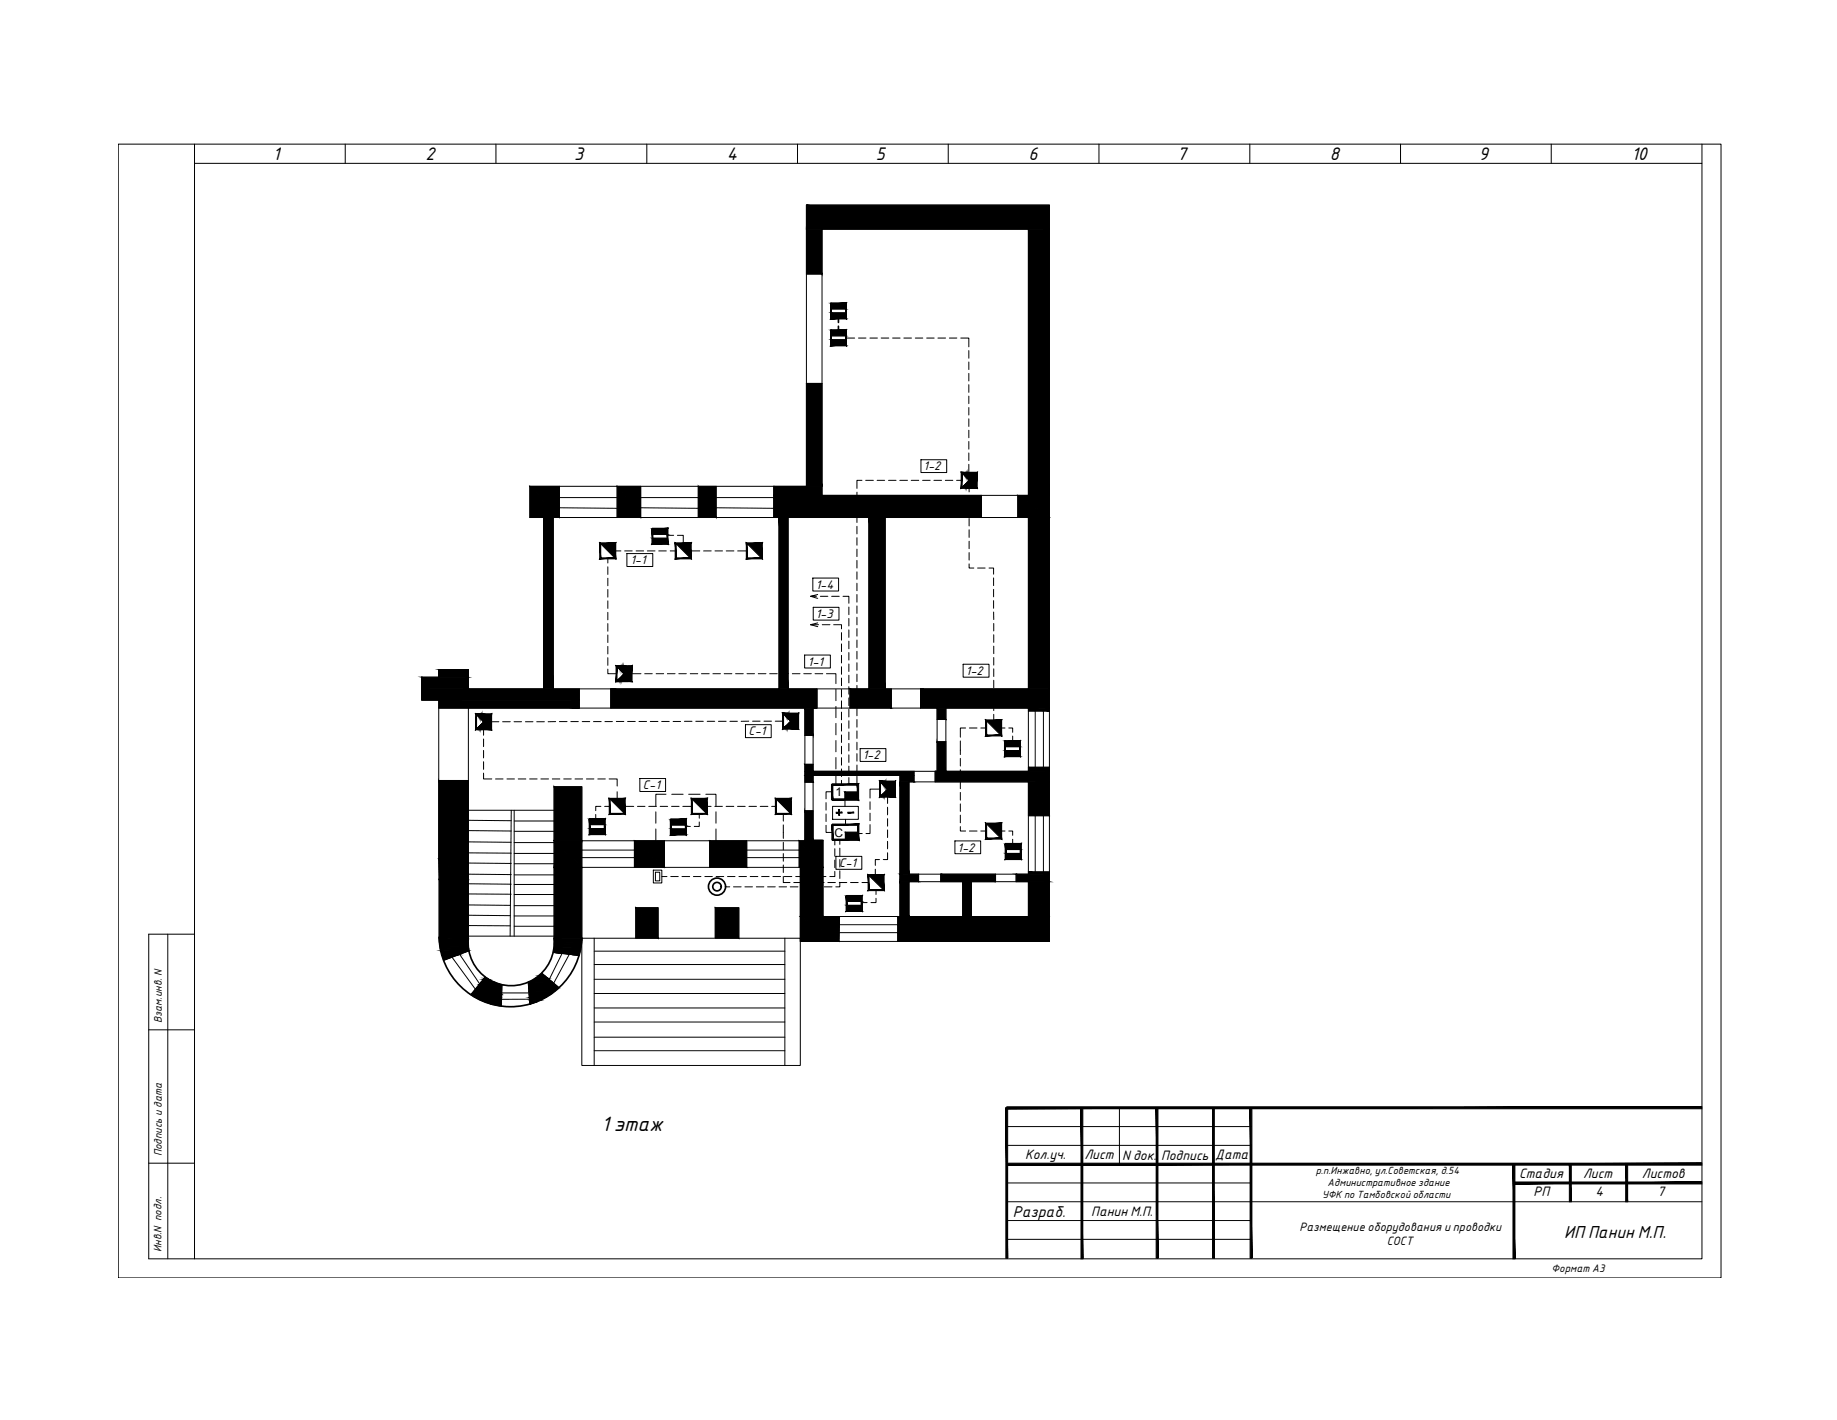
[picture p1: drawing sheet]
<svg xmlns="http://www.w3.org/2000/svg" width="279mm" height="216mm" viewBox="0 0 279 216" stroke-linecap="round" stroke-linejoin="round" font-family="sans-serif">
<!-- layer: DESC -->
<g fill="none" stroke="#000" stroke-width=".15">
<path d="M18 21.9h243.8v172.4h-243.8zM29.6 24.8h229.3v166.6h-236.3M29.6 21.9v169.5M52.5 21.9v2.9M75.4 21.9v2.9M98.4 21.9v2.9M121.3 21.9v2.9M144.2 21.9v2.9M167.1 21.9v2.9M190.1 21.9v2.9M213 21.9v2.9M235.9 21.9v2.9"/>
<path d="M258.9 21.9v2.9M126.4 50.2h2.3v.9h-2.3zM126.4 51.7h2.3v.8h-2.3zM126.4 46.1h2.3v.9h-2.3zM126.4 47.6h2.3v.8h-2.3zM128.7 51.4h1.3M130.6 51.4h1.1M132.3 51.4h1.1M134 51.4h1.2M135.8 51.4h1.1M137.5 51.4h1.1M139.2 51.4h1.1"/>
<path d="M140.9 51.4h1.2M142.7 51.4h1.1M144.4 51.4h1.1M146.1 51.4h1.3v1.3M147.4 53.3v1.2M147.4 55v1.2M147.4 56.8v1.1M147.4 58.5v1.2M80.6 73.9h42.1M130.3 74.8v1.2M130.3 76.6v1.1M130.3 78.3v1.1"/>
<path d="M131.1 73h-.8v1.3M131.7 73h1.1M133.4 73h1.1M135.1 73h1.2M136.9 73h1.1M138.6 73h1.1M140.1 69.9h3.9v1.9h-3.9zM140.3 73h1.2M142 73h1.2M143.8 73h1.1M145.5 73h.8M147.4 60.2v1.2"/>
<path d="M147.4 62v1.1M147.4 63.7v1.1M147.4 65.4v1.2M147.4 67.1v1.2M147.4 68.9v1.1M147.4 70.6v1.3M147.4 74.2v.6M147.4 75.4v1.1M147.4 77.1v1.1M147.4 78.8v1.2M92.4 84.9v.7M92.4 86.2v1.1"/>
<path d="M92.4 87.9v1.2M92.4 89.6v1.2M92.4 91.4v1.1M92.4 93.1v1.1M92.4 94.8v1.2M92.4 96.5v1.2M92.4 98.3v1.1M92.4 100v1.2M93.6 83.8h.8M95 83.8h1.2M95.3 84.2h4v1.9h-4zM96.7 83.8h1.2"/>
<path d="M98.5 83.8h1.1M99.2 80.4h2.3v.8h-2.3zM99.2 81.8h2.3v.9h-2.3zM100.2 83.8h1.1M101.6 81.4h.9M101.9 83.8h.9M103 81.4h.9v1.2M105.1 83.8h1.3M107 83.8h1.2M108.7 83.8h1.2M110.5 83.8h1.1M112.2 83.8h1.4"/>
<path d="M122.4 99.6h3.9v2h-3.9zM123.3 95h1.2M123.3 90.7l1.1 .3M123.6 87.9h3.9v2h-3.9zM123.7 92.3h3.9v2h-3.9zM124.4 90.4l-1.1 .3h.9M124.4 94.7l-1.1 .3 1.1 .3M124.8 90.7h1.1M125.1 95h1.1M126.5 90.7h1.1M126.8 95h1.2v.6M128 96.2v1.1"/>
<path d="M128 97.9v1.2M128 99.6v1.2M128.2 90.7h.9v1M129.1 92.3v1.2M129.1 94v1.2M129.1 95.8v1.1M129.1 97.5v1.1M129.1 99.2v1.2M130.3 80v1.2M130.3 81.8v1.1M130.3 83.5v1.1M130.3 85.2v1.2"/>
<path d="M130.3 86.9v1.2M130.3 88.7v1.1M130.3 90.4v1.2M130.3 92.1v1.2M130.3 93.8v1.2M130.3 95.6v1.1M130.3 97.3v1.2M130.3 99v1.2M147.4 85.7v.7h.7M147.4 80.5v1.2M147.4 82.3v1.1M147.4 84v1.2"/>
<path d="M148.7 86.4h1.1M150.4 86.4h.7v.9M151.1 87.9v1.1M151.1 89.6v1.1M151.1 91.3v1.2M151.1 93.1v1.1M151.1 94.8v1.1M151.1 96.5v1.2M151.1 98.2v1.2M151.1 100v1.1M66.7 101.8v1.2M73.5 117.5v.9h1.3"/>
<path d="M73.5 110.9v.9M73.5 112.4v1.1M73.5 114.1v1.1M73.5 115.8v1.2M74.7 109.7h1.2M75.4 118.4h1.1M76.4 109.7h1.2M77.1 118.4h1.1M78.2 109.7h1.1M78.8 118.4h1.2M79.9 109.7h1.2M80.6 118.4h1.1"/>
<path d="M81.6 109.7h1.2M82.3 118.4h1.1M84 118.4h1.1M84.5 109.7h-1.1M85.1 109.7h1.1M85.7 118.4h1.2M86.8 109.7h1.2M87.5 118.4h1.1M88.6 109.7h1.1M89.2 118.4h1.1M90.3 109.7h1.1M90.9 118.4h1.2"/>
<path d="M92 109.7h1.1M92.4 101.7v.7h1.4M92.6 118.4h1.3v1.1M93.7 109.7h1.2M95.5 109.7h1.1M96 102.4h1.5M97.2 109.7h1.1M97.3 118.4h3.9v1.9h-3.9zM98.1 102.4h1.1M98.9 109.7h1.2M99.8 102.4h1.1M100.6 109.7h1.2"/>
<path d="M101.5 102.4h1.2M102.4 109.7h1.1M103.2 102.4h1.2M104.1 109.7h1.2M105 102.4h1.1M105.8 109.7h1.2M106.7 102.4h1.2M107.6 109.7h1.1M108.4 102.4h1.2M109.3 109.7h1.1M110.1 102.4h1.2M111 109.7h1.2"/>
<path d="M111.9 102.4h1.1M113.4 110.2h3.9v1.9h-3.9zM113.6 102.4h1.2M113.9 109.7h-1.2M114.5 109.7h1.1M115.3 102.4h1.2M116.2 109.7h1.1M117.1 102.4h1.1M117.9 109.7h1.2M118.8 102.4h1.1M120.5 102.4h1.2M122.3 102.4h1.1"/>
<path d="M124 102.4h1.1M125.7 102.4h1.4v1.5M127.1 104.8v1.7M127.1 107.4v1.7M127.1 110v1.7M127.1 112.6v1.7M127.1 115.2v1.7M127.1 117.8v1.5M128 101.4v1.1M128 103.1v1.2M128 104.8v1.2M128 106.6v1.1"/>
<path d="M128 108.3v1.1M128 110v1.2M128 111.7v1.2M128 113.5v1.1M128 115.2v1.1M128 116.9v1.2M128 118.6v.7M129.1 101v1.1M129.1 102.7v1.1M129.1 104.4v1.1M129.1 106.1v1.2M129.1 107.9v1.1"/>
<path d="M129.1 109.6v1.1M129.1 111.3v1.2M129.1 113v1.2M129.1 114.8v1.1M129.1 116.5v1.2M129.1 118.2v1.1M130.3 100.8v1.1M130.3 102.5v1.1M130.3 104.2v1.2M130.3 105.9v1.2M130.3 107.7v1.1M130.3 109.4v1.2"/>
<path d="M130.3 111.1v1.2M130.3 112.8v1.2M130.3 114.6v1.1M130.3 116.3v1.2M130.3 118v1.3M130.8 113.8h3.9v2h-3.9zM133.9 120h-1.6v1.3M146.1 112.7v2M146.1 115.3v1.2M146.1 117v1.2M146.1 118.8v1.1M146.5 101h3.9v2h-3.9z"/>
<path d="M146.9 110.7h-.8v1.4M147.4 110.7h1.2M149.2 110.7h.8M151.1 101.7v1.2M151.1 103.4v1.2M151.1 105.1v1.2M151.1 106.9v1.1M151.1 108.6v.9M152.3 110.7h.6M152.9 112.7h2.2v.8h-2.2zM152.9 114.1h2.2v.9h-2.2zM153.4 110.7h.6v.6"/>
<path d="M154 111.9v.7M66.7 130.6l.1 3.1M89.7 124.5h2.3v.9h-2.3zM89.7 126h2.3v.8h-2.3zM90.6 123.8v.7M91.4 122.6h-.8v.7M92 122.6h.7M93.9 120.4v1.1M95 122.6h1.4M97 122.6h1.1M98.7 122.6h1.1M99.4 132.3h1.3v1.9h-1.3z"/>
<path d="M99.7 132.6h.6v1.3h-.6zM100.4 122.6h1.2M100.7 133.3h.7M102 133.3h1.2M102 124.6h2.3v.8h-2.3zM102 126h2.3v.9h-2.3zM102.1 122.6h1.2M103.7 133.3h1.2M103.9 122.6h1.3M104.2 125.7h.8M105.5 133.3h1.1M106.4 125v.7h-.8"/>
<path d="M106.4 123.7v.7M107.2 133.3h1.1M107.5 122.6h.7M108.7 122.6h1.2M108.9 133.3h1.2M110.4 134.8h.6M110.4 122.6h1.2M110.7 133.3h1.1M111.6 134.8h1.1M112.2 122.6h1.1M112.4 133.3h1.1M113.3 134.8h1.1"/>
<path d="M113.9 122.6h1.2M114.1 133.3h1.2M115 134.8h1.2M115.6 122.6h1.2M115.8 133.3h1.2M116.7 134.8h1.2M117.4 122.6h.6M117.6 133.3h1.1M118.5 134.8h1.1M119.1 133.3v.9h1.1M119.1 123.7v1.1M119.1 125.4v2.1"/>
<path d="M119.1 128.1v1.1M119.1 129.8v1.1M119.1 131.5v1.2M119.3 133.3h1.1M120.2 134.8h1.2M120.7 134.2h1.2M121 133.3h1.2M121.9 134.8h1.2M122.5 134.2h1.1M122.7 133.3h1.2M123.7 134.8h1.1M124.2 134.2h1.1"/>
<path d="M124.5 133.3h1.1M125.4 134.8h1.1M125.6 125.5v1.1h1M125.6 122v1.2M125.6 123.8v1.1M125.9 134.2h1.2M126.6 120.4h-1v1.1M126.6 122.6h3.9v2h-3.9zM127 132.5v.8h-.8M127 127.7v.8M127 129v1.2M127 130.8v1.1"/>
<path d="M127.1 130.2h4v2h-4zM127.6 134.2h1.2M127.7 134.1v.7h-.6M127.7 127.7v.7M127.7 129v1.1M127.7 130.7v1.1M127.7 132.4v1.2M128.5 121.6h.1M128.6 127.7h.1M128.6 124.6v.7M128.8 136.2h2.3v.9h-2.3zM128.8 137.7h2.3v.8h-2.3z"/>
<path d="M129.4 134.2h1.1M130.5 120.4h-2v2.2M130.5 126.5h-1.9v1.2M130.5 126.7h.6M131.1 134.2h1M131.1 137.2h.8M132.3 125.4v1.3h-.6M132.3 121.9v1.2M132.3 123.6v1.2M133.1 132.2v.8M133.2 136.6v.6h-.7M133.2 135.3v.7"/>
<path d="M133.8 130.7h-.7v.9M135 129.7v1h-.7M135 121.1v1.1M135 122.7v1.2M135 124.5v1.1M135 126.2v1.1M135 127.9v1.2M145.2 127.9h4v1.9h-4zM146.1 125.7v.7h.8M146.1 120.5v1.2M146.1 122.2v1.2M146.1 123.9v1.2"/>
<path d="M147.4 126.4h1.2M149.2 126.4h.8M152.3 126.4h.6M153 128.3h2.3v.9h-2.3zM153 129.8h2.3v.8h-2.3zM153.4 126.4h.6v.6M154 127.6v.7M22.6 156.6h7M25.5 142v49.4M29.6 142h-7v49.4M22.6 176.9h7M153.1 171.3h37.2"/>
<path d="M153.1 174.1h37.2M153.1 179.9h37.2M170.3 168.4v8.6M153.1 182.7h105.7M153.1 188.4h37.2M153.1 185.6h37.2"/>
</g>
<g fill="#000" stroke="#000" stroke-width=".15">
<path d="M91.4 82.7h2.1v2.1zM102.8 82.7h2.2v2.1zM113.7 82.7h2.1v2.1zM66.7 101.8h.4zM66.9 101.8h.2zM67.1 101.8h2zM150 109.6h2.2v2.2zM92.8 121.5h2.1l.1 2.2zM105.3 121.5h2.1l.1 2.2zM118.1 121.5h2.1v2.2zM132.2 133.1h2.1v2.2zM150 125.3h2.2v2.1z"/>
<path d="M67.2 145.1h2.6l-.3 .2zM73.8 148.6l.3 .1h-.4zM74.6 152.6h1.7v.2zM80.6 152.4h.8l-.7 .2zM82 148.4l.4-.4 .5 .4zM84.2 144.8h4l-.1 .3z"/>
<path d="M122.7 34.8l2.3 6.9v-6.9zM122.7 34.8l2.3 6.9h-2.3z"/>
<path d="M122.7 31.2l36.9 3.6v-3.6zM122.7 31.2l36.9 3.6h-36.9z"/>
<path d="M156.4 34.8l3.2 40.5v-40.5zM156.4 34.8l3.2 40.5h-3.2z"/>
<path d="M122.7 58.3l2.3 15.6v-15.6zM122.7 58.3l2.3 15.6h-2.3z"/>
<path d="M126.4 50.2v.1l2.3-.1zM126.4 50.3l2.3-.1-.1 .1zM128.7 50.2l-.1 .1 .1 2.3zM128.6 50.3l.1 2.3-.1-.2zM126.3 52.6h2.4l-.1-.2zM126.3 52.6l.2-.2h2.1zM126.3 50.2v2.4l.2-.2zM126.3 50.2h.2v2.2z"/>
<path d="M126.4 46.1v.1l2.3-.1zM126.4 46.2l2.3-.1-.1 .1zM128.7 46.1l-.1 .1 .1 2.3zM128.6 46.2l.1 2.3-.1-.1zM126.3 48.5h2.4l-.1-.1zM126.3 48.5l.2-.1h2.1zM126.3 46.1v2.4l.2-.1zM126.3 46.1h.2v2.3z"/>
<path d="M126.4 50.2l2.3 .9v-.9zM126.4 50.2l2.3 .9h-2.3z"/>
<path d="M126.4 51.7l2.3 .8v-.8zM126.4 51.7l2.3 .8h-2.3z"/>
<path d="M126.4 46.1l2.3 .9v-.9zM126.4 46.1l2.3 .9h-2.3z"/>
<path d="M126.4 47.6l2.3 .8v-.8zM126.4 47.6l2.3 .8h-2.3z"/>
<path d="M82.7 78.7l1.5 26v-26zM82.7 78.7l1.5 26h-1.5z"/>
<path d="M80.6 73.9l4.5 4.8v-4.8zM80.6 73.9l4.5 4.8h-4.5z"/>
<path d="M93.9 73.9l3.5 4.8v-4.8zM93.9 73.9l3.5 4.8h-3.5z"/>
<path d="M106.2 73.9l2.7 4.8v-4.8zM106.2 73.9l2.7 4.8h-2.7z"/>
<path d="M118.5 78.7l1.4 26v-26zM118.5 78.7l1.4 26h-1.4z"/>
<path d="M117.7 73.9l7.3 1.4v-1.4zM117.7 73.9l7.3 1.4h-7.3z"/>
<path d="M132.2 78.7l2.4 26v-26zM132.2 78.7l2.4 26h-2.4z"/>
<path d="M146.6 71.9h.1l-.1 .2zM146.7 71.9l-.1 .2h.1z"/>
<path d="M146.7 73.9v.2h-.1zM146.6 73.9v.2l.1-.2z"/>
<path d="M146.7 71.9h.2l-.2 .3zM146.9 71.9l-.2 .3h.2z"/>
<path d="M146.8 71.9h.2l-.2 .5zM147 71.9l-.2 .5h.2z"/>
<path d="M146.9 73.8v.3h-.2zM146.7 73.8v.3l.2-.3z"/>
<path d="M147 73.7v.4h-.2zM146.8 73.7v.4l.2-.4z"/>
<path d="M147 71.9h.1l-.1 .6zM147.1 71.9l-.1 .6h.1z"/>
<path d="M147.1 71.9h.2l-.2 .8zM147.3 71.9l-.2 .8h.2z"/>
<path d="M147.1 73.5v.6h-.1zM147 73.5v.6l.1-.6z"/>
<path d="M147.3 71.9h.1l-.1 .9zM147.4 71.9l-.1 .9h.1z"/>
<path d="M147.3 73.4v.7h-.2zM147.1 73.4v.7l.2-.7z"/>
<path d="M147.4 71.9h.2l-.2 2.2zM147.6 71.9l-.2 2.2h.2z"/>
<path d="M147.4 73.2v.9h-.1zM147.3 73.2v.9l.1-.9z"/>
<path d="M146.3 74.1l1.1-1.1 .1 .1zM146.3 74.1l.1 .1 1.1-1.1z"/>
<path d="M147.5 71.9h.2l-.2 2.2zM147.7 71.9l-.2 2.2h.2z"/>
<path d="M146.4 71.8l1.1 1.1-.1 .2zM146.4 71.8l-.1 .2 1.1 1.1z"/>
<path d="M147.7 71.9h.1l-.1 2.2zM147.8 71.9l-.1 2.2h.2z"/>
<path d="M147.9 71.9h.1l-.1 2.2zM148 71.9l-.1 2.2h.1z"/>
<path d="M148 71.9h.2l-.2 2.2zM148.2 71.9l-.2 2.2h.2z"/>
<path d="M148.2 71.9h.1l-.1 2.2zM148.3 71.9l-.1 2.2h.1z"/>
<path d="M148.3 71.9h.2l-.2 2.2zM148.5 71.9l-.2 2.2h.2z"/>
<path d="M148.6 71.8v2.4l-.1-.1zM148.5 72v2.1l.1-2.3zM146.2 71.8h2.4l-.1 .2zM146.2 71.8l.1 .2h2.2zM146.2 71.8l.1 .2-.1 2.2zM146.3 72l-.1 2.2 .1-.1zM146.2 74.2l.1-.1 2.3 .1zM146.3 74.1l2.3 .1-.1-.1z"/>
<path d="M117.7 75.3l31.6 3.4v-3.4zM117.7 75.3l31.6 3.4h-31.6z"/>
<path d="M154.8 75.3l4.8 3.4v-3.4zM154.8 75.3l4.8 3.4h-4.8z"/>
<path d="M156.4 78.7l3.2 26v-26zM156.4 78.7l3.2 26h-3.2z"/>
<path d="M91.2 82.5l.2 .2 2.3-.2zM91.4 82.7l2.3-.2-.2 .2zM93.7 82.5l-.2 .2 .2 2.3zM93.5 82.7l.2 2.3-.2-.2zM91.2 85h2.5l-.2-.2zM91.2 85l.2-.2h2.1zM91.2 82.5v2.5l.2-.2zM91.2 82.5l.2 .2v2.1z"/>
<path d="M99.2 80.3v.2l2.4-.2zM99.2 80.5l2.4-.2-.2 .2zM101.6 80.3l-.2 .2 .2 2.2zM101.4 80.5l.2 2.2-.2-.1zM99.2 82.7h2.4l-.2-.1zM99.2 82.7l.1-.1h2.1zM99.2 80.4v2.3l.1-.1zM99.2 80.4h.1v2.2z"/>
<path d="M99.2 80.4l2.3 .8v-.8zM99.2 80.4l2.3 .8h-2.3z"/>
<path d="M99.2 81.8l2.3 .9v-.9zM99.2 81.8l2.3 .9h-2.3z"/>
<path d="M102.7 82.5l.1 .2 2.3-.2zM102.8 82.7l2.3-.2-.1 .2zM105.1 82.5l-.1 .2 .1 2.3zM105 82.7l.1 2.3-.1-.2zM102.7 85h2.4l-.1-.2zM102.7 85l.1-.2h2.2zM102.7 82.5v2.5l.1-.2zM102.7 82.5l.1 .2v2.1z"/>
<path d="M113.5 82.5l.2 .2 2.2-.2zM113.7 82.7l2.2-.2-.1 .2zM115.9 82.5l-.1 .2 .1 2.3zM115.8 82.7l.1 2.3-.1-.2zM113.5 85h2.4l-.1-.2zM113.5 85l.2-.2h2.1zM113.5 82.5v2.5l.2-.2zM113.5 82.5l.2 .2v2.1z"/>
<path d="M66.9 101.8h.2zM66.8 101.8h.3z"/>
<path d="M66.7 101.8h.8zM66.7 101.8h.8z"/>
<path d="M67.1 101.8h2.6zM67.1 101.8h2.6z"/>
<path d="M70.3 101.8h.9zM67.5 101.8h3.7z"/>
<path d="M66.7 101.8l4.5 1.2v-1.2zM66.7 101.8l4.5 1.2h-4.5z"/>
<path d="M64.1 103l7.1 1.7v-1.7zM64.1 103l7.1 1.7h-7.1z"/>
<path d="M66.7 118.7l4.5 11.9v-11.9zM66.7 118.7l4.5 11.9h-4.5z"/>
<path d="M72.7 108.7h.2l-.2 .1zM72.9 108.7l-.2 .1h.2z"/>
<path d="M72.9 110.7v.1h-.2zM72.7 110.7v.1l.2-.1z"/>
<path d="M72.9 108.7h.1l-.1 .3zM73 108.7l-.1 .3h.1z"/>
<path d="M73 108.7h.1l-.1 .4zM73.1 108.7l-.1 .4h.1z"/>
<path d="M73 110.5v.3h-.1zM72.9 110.5v.3l.1-.3z"/>
<path d="M73.1 110.4v.5h-.1zM73 110.4v.5l.1-.5z"/>
<path d="M73.1 108.7l.2-.1-.2 .6zM73.3 108.6l-.2 .6h.2z"/>
<path d="M73.3 108.7h.1l-.1 .7zM73.4 108.7l-.1 .7h.1z"/>
<path d="M73.3 110.2v.6h-.2zM73.1 110.2v.6l.2-.6z"/>
<path d="M73.4 108.7h.2l-.2 .8zM73.6 108.7l-.2 .8h.2z"/>
<path d="M73.4 110.1v.7h-.1zM73.3 110.1v.7l.1-.7z"/>
<path d="M73.6 108.7h.1l-.1 2.1zM73.7 108.7l-.1 2.1h.1z"/>
<path d="M73.6 109.9v.9h-.2zM73.4 109.9v.9l.2-.9z"/>
<path d="M73.6 109.7l.1 .1-1.2 1zM72.5 110.8l.1 .1 1.1-1.1z"/>
<path d="M73.7 108.7h.1l-.1 2.1zM73.8 108.7l-.1 2.1h.1z"/>
<path d="M72.6 108.6l1.1 1.1-.1 .1zM72.5 108.7l1.1 1.1-1-1.2z"/>
<path d="M73.8 108.7h.2l-.2 2.1zM74 108.7l-.2 2.1h.2z"/>
<path d="M74 108.7h.2l-.2 2.1zM74.2 108.7l-.2 2.1h.2z"/>
<path d="M74.1 108.7h.2l-.1 2.1zM74.3 108.7l-.1 2.1h.1z"/>
<path d="M74.3 108.7h.2l-.2 2.1zM74.5 108.7l-.2 2.1h.2z"/>
<path d="M74.5 108.7h.1l-.1 2.1zM74.6 108.7l-.1 2.1h.1z"/>
<path d="M74.8 108.5v2.5l-.2-.2zM74.8 108.5l-.2 .2v2.1zM72.3 108.5h2.5l-.2 .2zM72.3 108.5l.2 .2h2.1zM72.3 108.5l.2 .2-.2 2.3zM72.5 108.7l-.2 2.3 .2-.2zM72.3 111l.2-.2 2.3 .2zM72.5 110.8l2.3 .2-.2-.2z"/>
<path d="M64.1 104.7l24 1.8v-1.8zM64.1 104.7l24 1.8h-24z"/>
<path d="M66.7 106.5l21.4 1.2v-1.2zM66.7 106.5l21.4 1.2h-21.4z"/>
<path d="M84.3 119.6l4.2 8.2v-8.2zM84.3 119.6l4.2 8.2h-4.2z"/>
<path d="M94.1 101.3h.1l-.1 .2zM94.2 101.3l-.1 .2h.1z"/>
<path d="M94.2 103.3v.2h-.1zM94.1 103.4v.1l.1-.2z"/>
<path d="M94.2 101.4h.2l-.2 .2zM94.4 101.4l-.2 .2h.2z"/>
<path d="M94.4 101.4h.1l-.1 .4zM94.5 101.4l-.1 .4h.1z"/>
<path d="M94.4 103.2v.3h-.2zM94.2 103.2v.3l.2-.3z"/>
<path d="M94.5 103.1v.4h-.1zM94.4 103.1v.4l.1-.4z"/>
<path d="M94.5 101.3h.2l-.2 .6zM94.7 101.3l-.2 .6h.2z"/>
<path d="M94.6 101.3h.2l-.2 .8zM94.8 101.3l-.2 .8h.2z"/>
<path d="M94.7 102.9v.6h-.2zM94.5 102.9v.6l.2-.6z"/>
<path d="M94.8 101.4h.1l-.1 .8zM94.9 101.4l-.1 .8h.1z"/>
<path d="M94.8 102.8v.7h-.1zM94.7 102.8v.7l.1-.7z"/>
<path d="M94.9 101.3h.2l-.2 2.2zM95.1 101.3l-.2 2.2h.2z"/>
<path d="M94.9 102.6v.9h-.1zM94.8 102.6v.9l.1-.9z"/>
<path d="M94.9 102.4l.2 .1-1.3 1zM93.8 103.5l.2 .1 1.1-1.1z"/>
<path d="M95.1 101.3h.1l-.1 2.2zM95.2 101.3l-.1 2.2h.1z"/>
<path d="M94 101.3l1.1 1.1-.2 .1zM93.8 101.4l1.1 1.1-.9-1.2z"/>
<path d="M95.2 101.3h.1l-.1 2.2zM95.3 101.3l-.1 2.2h.2z"/>
<path d="M95.4 101.3h.1l-.1 2.2zM95.5 101.3l-.1 2.2h.1z"/>
<path d="M95.5 101.3h.2l-.2 2.2zM95.7 101.3l-.2 2.2h.2z"/>
<path d="M95.7 101.3h.1l-.1 2.2zM95.8 101.3l-.1 2.2h.1z"/>
<path d="M95.8 101.3h.2l-.2 2.2zM96 101.3l-.2 2.2h.2z"/>
<path d="M96.1 101.2v2.4l-.1-.1zM96.1 101.2l-.1 .2v2.1zM93.7 101.2h2.4l-.1 .2zM93.7 101.2l.1 .2h2.2zM93.7 101.2l.1 .2-.1 2.3zM93.8 101.4l-.1 2.3 .1-.2zM93.8 103.5l2.3 .1-2.4 .1zM93.8 103.5l2.3 .1-.1-.1z"/>
<path d="M119.4 108.5h.2l-.2 .2zM119.6 108.5l-.2 .2h.2z"/>
<path d="M119.5 108.5h.2l-.2 .4zM119.7 108.5l-.2 .4h.2z"/>
<path d="M119.6 110.6v.1h-.2zM119.4 110.6v.1l.2-.1z"/>
<path d="M119.7 108.5h.1l-.1 .5zM119.8 108.5l-.1 .5h.1z"/>
<path d="M119.7 110.4v.3h-.2zM119.5 110.4v.3l.2-.3z"/>
<path d="M119.8 108.5h.2l-.2 .6zM120 108.5l-.2 .6h.2z"/>
<path d="M119.8 110.3v.5h-.1zM119.7 110.3v.5l.1-.5z"/>
<path d="M120 108.5h.1l-.1 .8zM120.1 108.5l-.1 .8h.1z"/>
<path d="M120 110.1v.6h-.2zM119.8 110.1v.6l.2-.6z"/>
<path d="M120.1 108.5h.2l-.2 .9zM120.3 108.5l-.2 .9h.2z"/>
<path d="M120.1 110v.7h-.1zM120 110v.7l.1-.7z"/>
<path d="M120.2 108.5h.2l-.1 2.2zM120.4 108.5l-.1 2.2h.1z"/>
<path d="M120.3 109.8v.9h-.2zM120.1 109.8v.9l.2-.9z"/>
<path d="M120.3 109.6l.1 .1-1.2 1zM119.2 110.7l.1 .1 1.1-1.1z"/>
<path d="M120.4 108.5h.1l-.1 2.2zM120.5 108.5l-.1 2.2h.1z"/>
<path d="M119.3 108.5l1.1 1.1-.1 .1zM119.3 108.5l-.1 .1 1.1 1.1z"/>
<path d="M120.5 108.5h.2l-.2 2.2zM120.7 108.5l-.2 2.2h.2z"/>
<path d="M120.7 108.5h.2l-.2 2.2zM120.9 108.5l-.2 2.2h.2z"/>
<path d="M120.8 108.5h.2l-.2 2.2zM121 108.5l-.2 2.2h.2z"/>
<path d="M121 108.5h.2l-.2 2.2zM121.2 108.5l-.2 2.2h.2z"/>
<path d="M121.2 108.5h.1l-.1 2.2zM121.3 108.5l-.1 2.2h.1z"/>
<path d="M121.5 108.4v2.5l-.2-.2zM121.3 108.6v2.1l.2-2.3zM119 108.4h2.5l-.2 .2zM119 108.4l.2 .2h2.1zM119 108.4l.2 .2-.2 2.3zM119.2 108.6l-.2 2.3 .2-.2zM119 110.9l.2-.2 2.3 .2zM119.2 110.7l2.3 .2-.2-.2z"/>
<path d="M122.4 107.7l1.3 4.1v-4.1zM122.4 107.7l1.3 4.1h-1.3z"/>
<path d="M122.4 116.2l1.3 1.1v-1.1zM122.4 116.2l1.3 1.1h-1.3z"/>
<path d="M122.4 117.9l1.3 1v-1zM122.4 117.9l1.3 1h-1.3z"/>
<path d="M92.9 104.7l31.4 3v-3zM92.9 104.7l31.4 3h-31.4z"/>
<path d="M126.6 119.2v.2l4-.2zM126.6 119.4l4-.2-.2 .2zM130.6 119.2l-.2 .2 .2 2.3zM130.4 119.4l.2 2.3-.2-.2zM126.6 121.7h4l-.2-.2zM126.6 121.5h3.8l-3.8 .2z"/>
<path d="M126.5 119.3l.2 2.3v-2.3zM126.5 119.3l.2 2.3h-.2z"/>
<path d="M134.1 118.9h.2l-.2 .2zM134.3 118.9l-.2 .2h.2z"/>
<path d="M134.3 118.9h.1l-.1 .3zM134.4 118.9l-.1 .3h.1z"/>
<path d="M134.4 118.9h.2l-.2 .4zM134.6 118.9l-.2 .4h.2z"/>
<path d="M134.6 118.9h.1l-.1 .6zM134.7 118.9l-.1 .6h.1z"/>
<path d="M134.7 118.9h.2l-.2 .7zM134.9 118.9l-.2 .7h.2z"/>
<path d="M134.9 118.9h.1l-.1 .9zM135 118.9l-.1 .9h.1z"/>
<path d="M135 118.9h.1l-.1 2.2zM135.1 118.9l-.1 2.2h.1z"/>
<path d="M135 119.9l.1 .1-1.2 1.1zM133.9 121.1l.1 .1 1.1-1.2z"/>
<path d="M135.1 118.9h.2l-.2 2.2zM135.3 118.9l-.2 2.2h.2z"/>
<path d="M134 118.8l1.1 1.1-.1 .1zM134 118.8l-.1 .1 1.1 1.1z"/>
<path d="M135.3 118.9h.1l-.1 2.2zM135.4 118.9l-.1 2.2h.1z"/>
<path d="M135.4 118.9h.2l-.2 2.2zM135.6 118.9l-.2 2.2h.2z"/>
<path d="M129.3 104.7l6.3 3v-3zM129.3 104.7l6.3 3h-6.3z"/>
<path d="M135.6 118.9h.1l-.1 2.2zM135.7 118.9l-.1 2.2h.1z"/>
<path d="M135.7 118.9h.2l-.2 2.2zM135.9 118.9l-.2 2.2h.2z"/>
<path d="M135.9 118.9h.2l-.2 2.2zM136.1 118.9l-.2 2.2h.2z"/>
<path d="M136.9 118.9l1.4 14v-14zM136.9 118.9l1.4 14h-1.4z"/>
<path d="M122.4 117.3l16.6 .6v-.6zM122.4 117.3l16.6 .6h-16.6z"/>
<path d="M136.9 117.9l2.1 1v-1zM136.9 117.9l2.1 1h-2.1z"/>
<path d="M142.5 107.7l1.4 1.7v-1.7zM142.5 107.7l1.4 1.7h-1.4z"/>
<path d="M142.5 112.8l1.4 4.5v-4.5zM142.5 112.8l1.4 4.5h-1.4z"/>
<path d="M149.9 109.5l.2 .1 2.3-.1zM150.1 109.6l2.3-.1-.2 .1zM152.2 109.6l.2 2.3v-2.4zM152.2 109.6l.2 2.3-.2-.2zM149.9 111.9h2.5l-.2-.2zM149.9 111.9l.2-.2h2.1zM149.9 109.5v2.4l.2-.2zM149.9 109.5l.2 .1v2.1z"/>
<path d="M152.9 112.6v.2l2.3-.2zM152.9 112.8l2.3-.2-.1 .2zM155.2 112.6l-.1 .2 .1 2.2zM155.1 112.8l.1 2.2-.1-.1zM152.8 115h2.4l-.1-.1zM152.9 114.9h2.2l-2.3 .1zM152.8 112.7v2.3l.1-.1zM152.8 112.7h.1v2.2z"/>
<path d="M152.9 112.7l2.2 .8v-.8zM152.9 112.7l2.2 .8h-2.2z"/>
<path d="M152.9 114.1l2.2 .9v-.9zM152.9 114.1l2.2 .9h-2.2z"/>
<path d="M140 104.7l19.6 3v-3zM140 104.7l19.6 3h-19.6z"/>
<path d="M156.4 107.7l3.2 .4v-.4zM156.4 107.7l3.2 .4h-3.2z"/>
<path d="M156.4 116.7l3.2 .6v-.6zM156.4 116.7l3.2 .6h-3.2z"/>
<path d="M142.2 117.3l17.4 1.6v-1.6zM142.2 117.3l17.4 1.6h-17.4z"/>
<path d="M156.4 118.9l3.2 5.1v-5.1zM156.4 118.9l3.2 5.1h-3.2z"/>
<path d="M66.7 130.6l4.5 3.1v-3.1zM66.7 130.6l4.5 3.1h-4.4z"/>
<path d="M66.8 133.7l4.4 8.8v-8.8zM66.8 133.7l4.4 8.8h-4.4z"/>
<path d="M84.3 127.8l4.2 4.1v-4.1zM84.3 127.8l4.2 4.1h-4.2z"/>
<path d="M84.3 131.9l4.2 10.7v-10.7zM84.3 131.9l4.2 10.7h-4.2z"/>
<path d="M89.7 124.5v.1l2.3-.1zM89.7 124.6l2.3-.1-.1 .1zM92 124.5l-.1 .1 .1 2.3zM91.9 124.6l.1 2.3-.1-.1zM89.6 126.9h2.4l-.1-.1zM89.6 126.9l.2-.1h2.1zM89.6 124.5v2.4l.2-.1zM89.6 124.5h.2v2.3z"/>
<path d="M89.7 124.5l2.3 .9v-.9zM89.7 124.5l2.3 .9h-2.3z"/>
<path d="M89.7 126l2.3 .8v-.8zM89.7 126l2.3 .8h-2.3z"/>
<path d="M92.7 121.4l.1 .1 2.3-.1zM92.8 121.5l2.3-.1-.2 .1zM95.1 121.4l-.2 .1 .2 2.3zM94.9 121.5l.2 2.3-.2-.1zM92.7 123.8h2.4l-.2-.1zM92.7 123.8l.1-.1h2.1zM92.7 121.4v2.4l.1-.1zM92.7 121.4l.1 .1v2.2z"/>
<path d="M96.7 138l3.4 4.6v-4.6zM96.7 138l3.4 4.6h-3.4z"/>
<path d="M96.5 127.8l4.6 4.1v-4.1zM96.5 127.8l4.6 4.1h-4.6z"/>
<path d="M102 124.5v.2l2.4-.2zM102 124.7l2.4-.2-.2 .2zM104.4 124.5l-.2 .2 .2 2.3zM104.2 124.7l.2 2.3-.2-.2zM102 127h2.4l-.2-.2zM102.1 126.8h2.1l-2.2 .2zM102 124.6v2.4l.1-.2zM102 124.6h.1v2.2z"/>
<path d="M102 124.6l2.3 .8v-.8zM102 124.6l2.3 .8h-2.3z"/>
<path d="M102 126l2.3 .9v-.9zM102 126l2.3 .9h-2.3z"/>
<path d="M105.1 121.4l.2 .1 2.3-.1zM105.3 121.5l2.3-.1-.2 .1zM107.4 121.5l.2 2.3v-2.4zM107.4 121.5l.2 2.3-.2-.1zM105.1 123.8h2.5l-.2-.1zM105.1 123.8l.2-.1h2.1zM105.1 121.4v2.4l.2-.1zM105.1 121.4l.2 .1v2.2z"/>
<path d="M108.8 138l3.6 4.6v-4.6zM108.8 138l3.6 4.6h-3.6z"/>
<path d="M107.9 127.8l5.7 4.1v-4.1zM107.9 127.8l5.7 4.1h-5.7z"/>
<path d="M117.9 121.4l.2 .1 2.3-.1zM118.1 121.5l2.3-.1-.2 .1zM120.4 121.4l-.2 .1 .2 2.3zM120.2 121.5l.2 2.3-.2-.1zM117.9 123.8h2.5l-.2-.1zM117.9 123.8l.2-.1h2.1zM117.9 121.4v2.4l.2-.1zM117.9 121.4l.2 .1v2.2z"/>
<path d="M122.4 123.3l1.3 4.4v-4.4zM122.4 123.3l1.3 4.4h-1.3z"/>
<path d="M122.4 127.7l2.8 .1v-.1zM122.4 127.7l2.8 .1h-2.8z"/>
<path d="M121.6 127.8l3.6 4.1v-4.1zM121.6 127.8l3.6 4.1h-3.6z"/>
<path d="M121.7 131.9l3.5 7.4v-7.4zM121.7 131.9l3.5 7.4h-3.5z"/>
<path d="M126.6 125.3v.2l4-.2zM126.6 125.5l4-.2-.2 .2zM130.6 125.3l-.2 .2 .2 2.3zM130.4 125.5l.2 2.3-.2-.2zM126.6 127.8h4l-.2-.2zM126.6 127.6h3.8l-3.8 .2z"/>
<path d="M126.5 125.4l.2 2.3v-2.3zM126.5 125.4l.2 2.3h-.2z"/>
<path d="M127.2 123.5v.1l.9-.1zM127.2 123.6l.9-.1v.1z"/>
<path d="M121.7 139.3l5.9 3.8 .1-3.8zM121.7 139.3l5.9 3.8h-5.9z"/>
<path d="M127.6 123.1l.1 .9v-.9zM127.6 123.1l.1 .9h-.1z"/>
<path d="M128.8 136.2v.1l2.3-.1zM128.8 136.3l2.3-.1-.1 .1zM131 136.3l.1 2.3v-2.4zM131 136.3l.1 2.3-.1-.2zM128.7 138.6h2.4l-.1-.2zM128.7 138.6l.2-.2h2.1zM128.7 136.2v2.4l.2-.2zM128.7 136.2h.2v2.2z"/>
<path d="M129 123.5v.1l.9-.1zM129 123.6l.9-.1v.1z"/>
<path d="M128.5 120.4l2 1.2v-1.2zM128.5 120.4l2 1.2h-2z"/>
<path d="M128.6 126.5l1.9 1.2v-1.2zM128.6 126.5l1.9 1.2h-1.9z"/>
<path d="M128.8 136.2l2.3 .9v-.9zM128.8 136.2l2.3 .9h-2.3z"/>
<path d="M128.8 137.7l2.3 .8v-.8zM128.8 137.7l2.3 .8h-2.3z"/>
<path d="M132 133l.2 .1 2.3-.1zM132.2 133.1l2.3-.1-.2 .1zM134.5 133l-.2 .1 .2 2.3zM134.3 133.1l.2 2.3-.2-.1zM132 135.4h2.5l-.2-.1zM132 135.4l.2-.1h2.1zM132 133v2.4l.2-.1zM132 133l.2 .1v2.2z"/>
<path d="M134.3 120.9v.2h-.2zM134.1 120.9v.2l.2-.2z"/>
<path d="M134.4 120.8v.3h-.1zM134.3 120.8v.3l.1-.3z"/>
<path d="M134.6 120.6v.5h-.2zM134.4 120.6v.5l.2-.5z"/>
<path d="M134.7 120.5v.6h-.1zM134.6 120.5v.6l.1-.6z"/>
<path d="M134.9 120.3v.8h-.2zM134.7 120.3v.8l.2-.8z"/>
<path d="M135 120.2v.9h-.1zM134.9 120.2v.9l.1-.9z"/>
<path d="M136.2 118.8v2.4l-.1-.2zM136.1 118.9v2.1l.1-2.2zM133.8 118.8h2.4l-.1 .1zM133.8 118.8l.1 .1h2.2zM133.8 118.8l.1 .1-.1 2.3zM133.9 118.9l-.1 2.3 .1-.2zM133.9 121l2.3 .2h-2.4zM133.9 121l2.3 .2-.1-.2z"/>
<path d="M136.9 134.1l1.4 5.2v-5.2zM136.9 134.1l1.4 5.2h-1.4z"/>
<path d="M136.9 132.9l2.8 1.2v-1.2zM136.9 132.9l2.8 1.2h-2.8z"/>
<path d="M146.4 134.1l1.4 5.2v-5.2zM146.4 134.1l1.4 5.2h-1.4z"/>
<path d="M149.9 125.1l.2 .2 2.3-.2zM150.1 125.3l2.3-.2-.2 .2zM152.2 125.3l.2 2.3v-2.5zM152.2 125.3l.2 2.3-.2-.2zM149.9 127.6h2.5l-.2-.2zM150.1 127.4h2.1l-2.3 .2zM149.9 125.1v2.5l.2-.2zM149.9 125.1l.2 .2v2.1z"/>
<path d="M143.1 132.9l8.3 1.2v-1.2zM143.1 132.9l8.3 1.2h-8.3z"/>
<path d="M153 128.2v.2l2.3-.2zM153 128.4l2.3-.2-.1 .2zM155.2 128.4l.1 2.3v-2.5zM155.2 128.4l.1 2.3-.1-.2zM152.9 130.7h2.4l-.1-.2zM152.9 130.7l.1-.2h2.2zM152.9 128.3v2.4l.1-.2zM152.9 128.3h.1v2.2z"/>
<path d="M153 128.3l2.3 .9v-.9zM153 128.3l2.3 .9h-2.3z"/>
<path d="M153 129.8l2.3 .8v-.8zM153 129.8l2.3 .8h-2.3z"/>
<path d="M156.4 132.6l3.2 .3v-.3zM156.4 132.6l3.2 .3h-3.2z"/>
<path d="M154.6 132.9l5 1.2v-1.2zM154.6 132.9l5 1.2h-5z"/>
<path d="M156.4 134.1l3.2 5.2v-5.2zM156.4 134.1l3.2 5.2h-3.2z"/>
<path d="M136.5 139.3l23.1 3.8v-3.8zM136.5 139.3l23.1 3.8h-23.1z"/>
<path d="M67.2 145.1v.2h2.3zM67.2 145.3h2.3l-2 .7z"/>
<path d="M66.8 143.3l4.4 .1v-.1zM66.8 143.3l4.4 .1h-4.3z"/>
<path d="M66.9 143.4l4.3 .5v-.5zM66.9 143.4l4.3 .5h-4.3z"/>
<path d="M66.8 142.5l4.4 .1v-.1zM66.8 142.5l4.4 .1h-4.4z"/>
<path d="M66.8 142.6l4.4 .7v-.7zM66.8 142.6l4.4 .7h-4.4z"/>
<path d="M66.9 143.9l4.4 .4-.1-.4zM66.9 143.9l4.4 .4h-4.3z"/>
<path d="M67 144.3l4.3 .3v-.3zM67 144.3l4.3 .3h-4.3z"/>
<path d="M67 144.6l2.8 .5 1.5-.5zM67 144.6l2.8 .5h-2.6z"/>
<path d="M73.7 148.7l.7 .2-.3-.2zM73.7 148.7l.7 .2h-.9z"/>
<path d="M73.5 148.9l1.5 .4-.6-.4zM73.5 148.9l1.5 .4h-1.8z"/>
<path d="M74.6 152.6l.9 .2h.8zM75.5 152.8h.8v.2z"/>
<path d="M73.2 149.3l2.5 .2-.7-.2zM73.2 149.3l2.5 .2h-2.7z"/>
<path d="M73 149.5l3.3 .2-.6-.2zM73 149.5l3.3 .2h-3.5z"/>
<path d="M73.1 152l3.2 .4v-.4zM73.1 152l3.2 .4h-2.5z"/>
<path d="M73.8 152.4l2.5 .2v-.2zM73.8 152.4l2.5 .2h-1.7z"/>
<path d="M71.6 151.2l4.7 .5v-.5zM71.6 151.2l4.7 .5h-4z"/>
<path d="M72.3 151.7l4 .3v-.3zM72.3 151.7l4 .3h-3.2z"/>
<path d="M72.8 149.7l3.5 1.5v-1.5zM72.8 149.7l3.5 1.5h-4.7z"/>
<path d="M80.6 152.4v.2h.1zM80.6 152.6h.1z"/>
<path d="M80.5 152.1l.9 .3 .8-.3zM80.5 152.1l.9 .3h-.8z"/>
<path d="M82 148.4l1.3 .3-.4-.3zM81.4 148.7l.6-.3 1.3 .3z"/>
<path d="M80.5 151.7l1.7 .4 .7-.4zM80.5 151.7l1.7 .4h-1.7z"/>
<path d="M81.4 148.7l2.3 .4-.4-.4zM80.9 149.1l.5-.4 2.3 .4z"/>
<path d="M80.5 151.2l2.4 .5 .8-.5zM80.5 151.2l2.4 .5h-2.4z"/>
<path d="M80.9 149.1l3.1 .3-.3-.3zM80.3 149.4l.6-.3 3.1 .3z"/>
<path d="M80.3 149.4l4.7 .8-1-.8zM80.3 149.4l4.7 .8h-4.6z"/>
<path d="M84.2 144.8l2.9 .3h1zM87.1 145.1h1v.2z"/>
<path d="M80.4 150.7l3.3 .5 .7-.5zM80.4 150.7l3.3 .5h-3.2z"/>
<path d="M80.4 150.2l4 .5 .6-.5zM80.4 150.2l4 .5h-4z"/>
<path d="M84.2 144.4l4 .4 .1-.4zM84.2 144.4l4 .4h-4z"/>
<path d="M84.3 144.1l4 .3v-.3zM84.3 144.1l4 .3h-4.1z"/>
<path d="M84.3 143.5l4 .6 .1-.6zM84.3 143.5l4 .6h-4z"/>
<path d="M84.3 143.4l4.1 .1v-.1zM84.3 143.4l4.1 .1h-4.1z"/>
<path d="M84.3 142.6l4.1 .8 .1-.8zM84.3 142.6l4.1 .8h-4.1z"/>
<path d="M153.1 176.9v.3l105.7-.3zM153.1 177.2l105.7-.3v.3z"/>
<path d="M153.1 168.3v.3l105.7-.3zM153.1 168.6l105.7-.3v.3z"/>
<path d="M153 168.4l.3 22.9v-22.9zM153 168.4l.3 22.9h-.3z"/>
<path d="M164.4 168.4l.3 23v-23zM164.4 168.4l.3 23h-.3z"/>
<path d="M175.8 168.4l.3 22.9v-22.9zM175.8 168.4l.3 22.9h-.3z"/>
<path d="M184.4 168.4l.3 22.9v-22.9zM184.4 168.4l.3 22.9h-.3z"/>
<path d="M190.1 168.4l.3 22.9v-22.9zM190.1 168.4l.3 22.9h-.3z"/>
<path d="M230.3 179.7v.3l28.5-.3zM230.3 180l28.5-.3v.3z"/>
<path d="M230.1 177v14.4h.3zM230.1 177h.3v14.4z"/>
<path d="M238.7 177v5.7h.3zM238.7 177h.3v5.7z"/>
<path d="M247.3 177v5.7h.3zM247.3 177h.3v5.7z"/>
</g>
<!-- layer: BLK_12_THHN -->
<g fill="none" stroke="#000" stroke-width=".15">
<path d="M125 34.8h31.4v40.5h-31.4zM122.7 41.7h2.3M122.7 58.3h2.3M80.6 73.9v4.8h2.1v26h-11.5v-2.9v2.9M84.2 78.7h34.3v26h-34.3zM85.1 73.9v4.8M85.1 75.7h8.8M85.1 77.2l8.8 .1M93.9 73.9v4.8M97.4 75.7h8.8M97.4 73.9v4.8M97.4 77.2l8.8 .1"/>
<path d="M106.2 73.9v4.8M108.9 75.7h8.8M108.9 73.9v4.8M108.9 77.2l8.8 .1M117.7 73.9v4.8M119.9 78.7h12.3v26h-12.3zM122.7 73.9v-42.7h36.9v111.9h-37.9v-11.2h-33.2v10.7M134.6 78.7h21.8v26h-21.8zM149.3 75.3v3.4M154.8 75.3v3.4M66.7 101.8v1.2h-2.6v3.5h2.6v24.1M66.7 107.7h4.5"/>
<path d="M66.7 118.7h4.5M88.1 104.7v3M92.9 104.7v3M122.4 111.8h1.3M122.4 116.2h1.3M122.4 118.9h1.3M123.7 107.7h18.8v9.6h-18.8zM123.7 117.9h13.2v21.4h-11.7v-11.6h-1.5zM124.3 104.7v3M129.3 104.7v3M135.6 104.7v3M138.3 118.9h18.1v14h-18.1z"/>
<path d="M139 117.3v1.6M140 104.7v3M142.2 117.3v1.6M142.5 109.4h1.4M142.5 112.8h1.4M143.9 107.7h12.5v9.6h-12.5zM156.4 108.1h3.2M156.4 116.7h3.2M157.5 108.1v8.6M158.7 108.1v8.6M66.8 133.7v8.9M71.2 123.2h13.1"/>
<path d="M71.2 124.7l6.6 .1M71.2 126.3l6.6 .1M71.2 128l6.6 .1M71.2 129.7h6.6M71.2 131.2l6.6 .1M71.2 132.9l6.6 .1M71.2 134.4h6.6M71.2 135.9l6.6 .1M71.2 137.6l6.4 .1M71.2 139.2h6.4M77.8 123.2l-.2 19.1M78.2 123.2v19.1"/>
<path d="M78.2 124.8h6.1M78.2 126.4h6.1M78.2 128.1h6.1M78.2 129.8h6.1M78.2 131.3h6.1M78.2 133h6.1M78.2 134.5h6.1M78.2 136h6.1M78.2 137.7h6.1M78.2 139.3h6.1M88.5 127.8v4.1M88.5 129.3h8"/>
<path d="M88.5 130.4h8M96.5 127.8v4.1M99.8 123.4v1.8M99.8 126v1.8M101.1 127.8v4.1M101.3 120.8h-1.5v1.8M102.2 120.8h1.7M104.7 120.8h1.8M107.4 120.8h1.5v1.8M107.9 127.8v4.1M108.9 123.4v1.8M108.9 126v1.8"/>
<path d="M113.6 129.3h8M113.6 130.4h8M113.6 127.8v4.1M121.6 127.8v4.1M122.4 123.3h1.3M127.7 139.3l-.1 3.8M136.5 139.3v3.8M138.3 134.1h8.1v5.2h-8.1zM139.7 132.9v1.2M143.1 132.9v1.2M147.8 134.1h8.6v5.2h-8.6zM151.4 132.9v1.2"/>
<path d="M154.6 132.9v1.2M156.4 124h3.2M156.4 132.6h3.2M157.5 124v8.6M158.7 124v8.6M68.7 145.5l3.6 4.9M70 145.2l3 4.4M71.2 142.6v-34.9h51.2v20.1h-33.9v-8.2h-4.2v23M71.2 142.3h13.1M71.2 140.7l6.4 .1M71.3 144.6l-3.8 1.4M73.8 148.6l-2.2 2.6"/>
<path d="M76.3 151h4.2M76.3 149.8v3.2M78.2 140.8h6.1M80.3 149.4l.3 3.3M80.5 151.9h-4.2M82.4 148l2.6 2.2M84.2 144.8l3.9 .5M85.5 145l-2 3.9M86.6 145.1l-2.4 4.4M88.5 142.6h33.2v19.4h-33.2zM90.4 142.6v19.4M90.4 144.6h29"/>
<path d="M90.4 146.6h29M90.4 148.9h29M90.4 151.1h29M90.4 153.3h29M90.4 155.4h29M90.4 157.7h29M90.4 159.8h29M96.7 142.6v-4.6h3.4v4.6M108.8 142.6v-4.6h3.6v4.6M119.4 142.6v19.4M127.6 141.8h8.9M127.7 140.6h8.8"/>
</g>
<path d="M66.8 142.5a10.9 10.9 0 0 0 10.8 10.6 10.9 10.9 0 0 0 10.9-10.5M71.2 142.6a6.6 6.6 0 0 0 6.5 7.3 6.6 6.6 0 0 0 6.6-7.3" fill="none" stroke="#000" stroke-width=".25"/>
<!-- layer: DESC -->
<g fill="none" stroke="#000" stroke-width=".25">
<circle cx="109.1" cy="134.8" r="1.3"/>
<circle cx="109.1" cy="134.8" r=".65"/>
</g>
<!-- layer: LINK -->
<path d="M127.5 48.4v.6M127.5 49.6v.6" fill="none" stroke="#000" stroke-width=".25"/>
<text font-size="3" x="91.5" y="171.9">1 этаж</text>
<g font-size="2.7">
<text x="41.5" y="24.4">1</text>
<text x="64.7" y="24.4">2</text>
<text x="87.3" y="24.3">3</text>
<text x="110.6" y="24.3">4</text>
<text x="133.2" y="24.3">5</text>
<text x="156.4" y="24.3">6</text>
<text x="179.1" y="24.3">7</text>
<text x="202.3" y="24.3">8</text>
<text x="224.9" y="24.3">9</text>
<text x="248.1" y="24.3">10</text>
</g>
<text font-size="2.5" x="237.9" y="188.2">ИП Панин М.П.</text>
<text font-size="2.3" x="154" y="185">Разраб.</text>
<g font-size="2">
<text x="155.9" y="176.3">Кол.уч.</text>
<text x="164.9" y="176.3">Лист</text>
<text x="170.7" y="176.3">N док.</text>
<text x="176.6" y="176.4">Подпись</text>
<text x="184.8" y="176.3">Дата</text>
<text x="231" y="179.1">Стадия</text>
<text x="240.8" y="179.1">Лист</text>
<text x="249.7" y="179.1">Листов</text>
<text x="166" y="184.9">Панин М.П.</text>
<text x="233.2" y="181.8">РП</text>
<text x="242.7" y="181.8">4</text>
<text x="252.1" y="181.8">7</text>
</g>
<g font-size="1.8">
<text x="140.5" y="71.5">1-2</text>
<text x="95.9" y="85.8">1-1</text>
<text x="124.1" y="89.5">1-4</text>
<text x="124.1" y="94">1-3</text>
<text x="122.9" y="101.2">1-1</text>
<text x="146.9" y="102.6">1-2</text>
<text x="113.8" y="111.8">C-1</text>
<text x="131.2" y="115.5">1-2</text>
<text x="97.8" y="120">C-1</text>
<text x="127.1" y="121.1">1</text>
<text x="126.9" y="127.2">C</text>
<text x="127.6" y="131.8">C-1</text>
<text x="145.6" y="129.5">1-2</text>
<text x="197.6" y="187.1">Размещение оборудования и проводки</text>
<text x="210.9" y="189.3">СОСТ</text>
</g>
<g font-size="1.6">
<text x="24.6" y="155.6" transform="rotate(-90 24.6 155.6)">Взам.инв. N</text>
<text x="24.6" y="175.8" transform="rotate(-90 24.6 175.8)">Подпись и дата</text>
<text x="24.6" y="190.4" transform="rotate(-90 24.6 190.4)">Инв.N подл.</text>
<text x="236" y="193.4">Формат А3</text>
</g>
<g font-size="1.5">
<text x="200.1" y="178.6">р.п.Инжавно, ул.Советская, д.54</text>
<text x="201.1" y="182.2">УФК по Тамбовской области</text>
<text x="201.9" y="180.4">Административное здание</text>
</g>
</svg>
